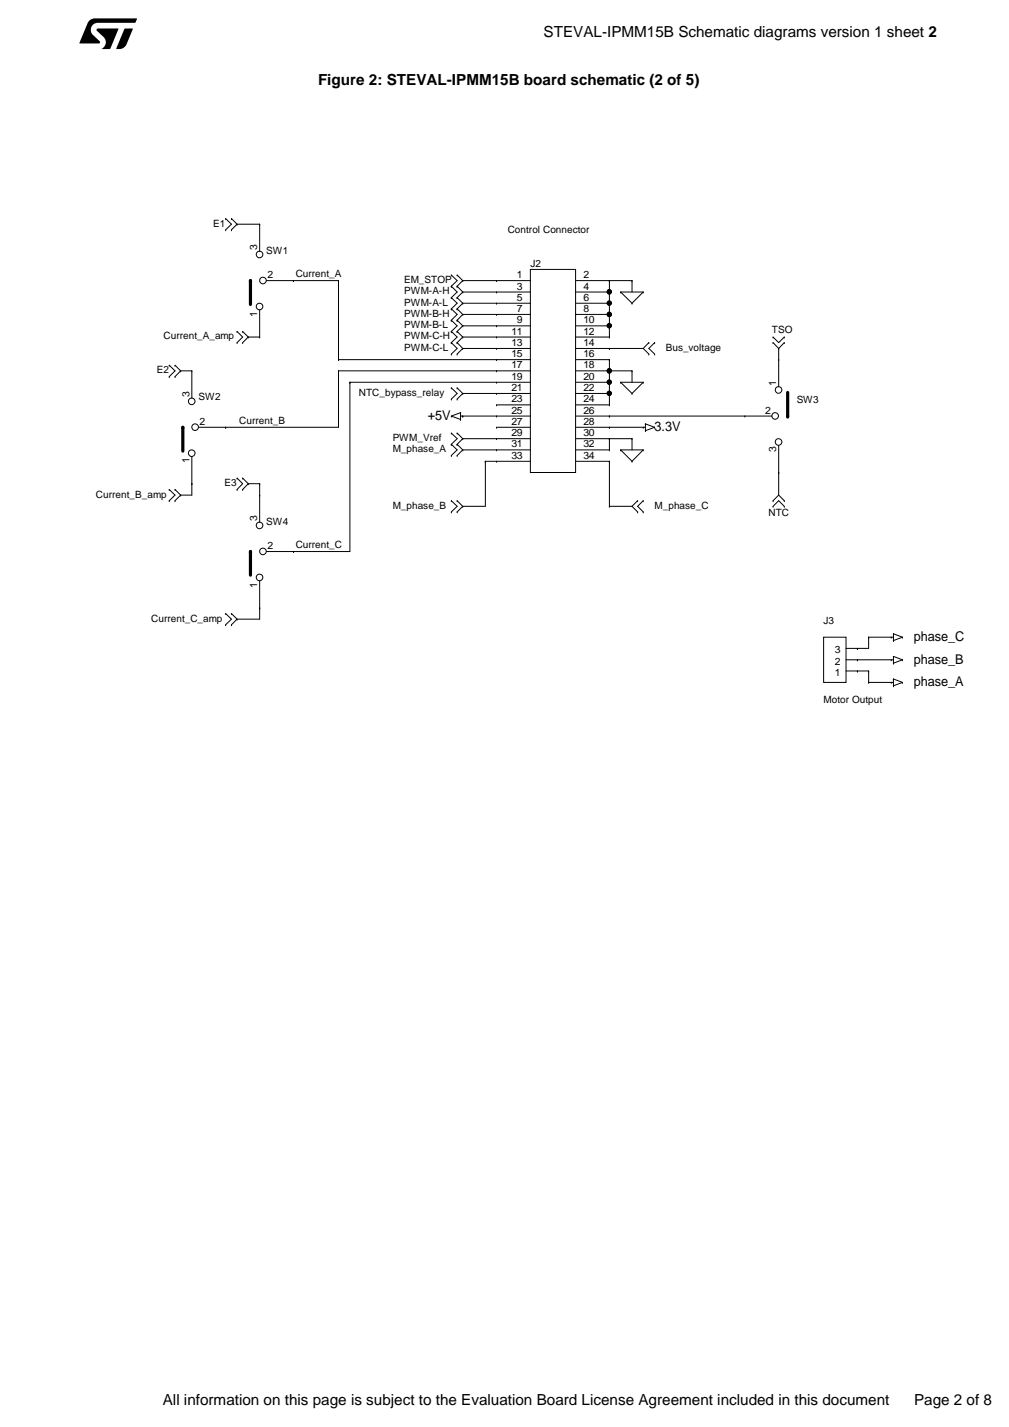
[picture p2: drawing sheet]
<svg xmlns="http://www.w3.org/2000/svg" width="210mm" height="297mm" viewBox="0 0 210 297" stroke-linecap="round" stroke-linejoin="round" font-family="sans-serif">
<g fill="#000">
<path d="M20.2 6h4.5l-1.8 4.2h-1.8a1.56 1.56 0 0 0 .5-2.5l-1.4-1.3zM25.9 6h1.8l-1.4 3.2a1.61 1.61 0 0 1-1.5 1l-.6-.1zM18.7 4.2l1-.4 8.8 .1-.4 .8h-7.7a1.46 1.46 0 0 0-1.4 .9 1.46 1.46 0 0 0 .3 1.6l1.4 1.4 .1 .4h-4.2l1.6-4.2z"/>
<circle cx="38.1" cy="88.9" r=".33"/>
</g>
<g fill="none" stroke="#000" stroke-width=".21">
<path d="M47 45.5l1.2 1.2-1.2 1.1M47 45.5h.1M47 47.8h.1M48.2 47.8h.1M48.2 45.5h.1M48.2 45.5l1.1 1.2-1.1 1.1M93.9 57.2h.1M93.9 59.6h.1M93.9 57.2l1.2 1.2-1.2 1.2M93.9 59.6l1.2 1.2-1.2 1.1M95.1 59.6h.1M95.1 57.2h.1"/>
<path d="M95.1 57.2l1.2 1.2-1.2 1.2M95.1 59.6l1.2 1.2-1.2 1.1M35.2 76h.1M35.2 78.4h.1M35.2 76l1.2 1.2-1.2 1.2M36.4 76l1.2 1.2-1.2 1.2M36.4 78.4h.1M36.4 76h.1M49.3 69h.1M49.3 71.3h.1M49.3 69l1.2 1.1-1.2 1.2M50.5 71.3h.1"/>
<path d="M50.5 69h.1M50.5 69l1.2 1.1-1.2 1.2M93.9 61.9h.1M93.9 64.3h.1M93.9 66.7h.1M93.9 69h.1M93.9 71.3h.1M93.9 73.7h.1M93.9 61.9l1.2 1.2-1.2 1.2M93.9 64.3l1.2 1.1-1.2 1.3M93.9 66.7l1.2 1.1-1.2 1.2M93.9 69l1.2 1.1-1.2 1.2"/>
<path d="M93.9 71.3l1.2 1.2-1.2 1.2M95.1 61.9h.1M95.1 64.3h.1M95.1 66.7h.1M95.1 69h.1M95.1 71.3h.1M95.1 73.7h.1M95.1 61.9l1.2 1.2-1.2 1.2M95.1 64.3l1.2 1.1-1.2 1.3M95.1 66.7l1.2 1.1-1.2 1.2M95.1 69l1.2 1.1-1.2 1.2M95.1 71.3l1.2 1.2-1.2 1.2"/>
<path d="M129.2 60.8h.1M129.2 79.6h.1M129.2 60.8h4.7M129.2 60.8l2.3 2.3M129.2 79.6h4.7M129.2 79.6l2.3 2.3M131.5 63.1h.1M133.9 60.8h.1M133.9 79.6h.1M133.9 60.8l-2.4 2.3M133.9 79.6l-2.4 2.3M135 71.3h.1"/>
<path d="M135 73.7h.1M135 71.3l-1.1 1.2 1.1 1.2M136.2 73.7h.1M136.2 71.3h.1M136.2 71.3l-1.2 1.2 1.2 1.2M160.9 71.3h.1M160.9 70.1h.1M160.9 71.3l1.2 1.2 1.1-1.2M160.9 70.1l1.2 1.2 1.1-1.2M163.2 71.3h.1M163.2 70.1h.1M49.3 99.5h.1"/>
<path d="M49.3 99.5l1.2 1.2-1.2 1.2M50.5 99.5h.1M50.5 99.5l1.2 1.2-1.2 1.2M93.9 86.6h.1M93.9 80.7h.1M93.9 83.1h.1M93.9 90.1h.1M93.9 92.5h.1M93.9 94.8h.1M93.9 86.6l2 .7M93.9 80.7l1.2 1.2-1.2 1.2M93.9 90.1l1.2 1.2-1.2 1.2"/>
<path d="M93.9 92.5l1.2 1.1-1.2 1.2M95.1 83.1h.1M95.1 80.7h.1M95.1 92.5h.1M95.1 90.1h.1M95.1 94.8h.1M95.1 80.7l1.2 1.2-1.2 1.2M95.1 90.1l1.2 1.2-1.2 1.2M95.1 92.5l1.2 1.1-1.2 1.2M95.9 87.3h.1M95.9 85.9h.1M95.9 85.9v1.4"/>
<path d="M95.9 86.6h.4M95.9 85.9l-2 .7M96.3 86.6h.1M129.2 93.6h.1M129.2 93.6h4.7M129.2 93.6l2.3 2.4M131.5 81.9h.1M131.5 96h.1M133.9 93.6h.1M133.9 88.9h.1M133.9 93.6l-2.4 2.4M133.9 88.9h.4"/>
<path d="M134.3 89.6h.1M134.3 88.2h.1M134.3 88.2v1.4M134.3 88.2l1.9 .7M136.2 88.9h.1M136.2 88.9l-1.9 .7M35.2 101.9h.1M35.2 104.2h.1M35.2 101.9l1.2 1.1-1.2 1.2M36.4 101.9l1.2 1.1-1.2 1.2M36.4 104.2h.1M36.4 101.9h.1"/>
<path d="M49.3 101.9h.1M50.5 101.9h.1M93.9 104.2h.1M93.9 106.5h.1M93.9 104.2l1.2 1.2-1.2 1.1M95.1 106.5h.1M95.1 104.2h.1M95.1 104.2l1.2 1.2-1.2 1.1M132.7 104.2h.1M132.7 106.5h.1M132.7 104.2l-1.2 1.2 1.2 1.1M133.9 104.2l-1.2 1.2 1.2 1.1"/>
<path d="M133.9 106.5h.1M133.9 104.2h.1M160.9 104.2h.1M160.9 105.4h.1M160.9 104.2l1.2-1.2 1.1 1.2M160.9 105.4l1.2-1.2 1.1 1.2M163.2 104.2h.1M163.2 105.4h.1M47 127.7l1.2 1.2-1.2 1.1M47 127.7h.1M47 130h.1M48.2 130h.1"/>
<path d="M48.2 127.7h.1M48.2 127.7l1.1 1.2-1.1 1.1M171.4 132.6h4.7v9.4h-4.7zM176.1 137.3h2.4M176.1 139.7h2.4M176.1 134.9h2.4M178.5 139.7h.1M178.5 137.3h.1M178.5 134.9h.1M185.5 137.3h.1M185.5 132.6h.1M185.5 137.3h.4"/>
<path d="M185.5 132.6h.4M185.9 138h.1M185.9 136.6h.1M185.9 133.3h.1M185.9 131.9h.1M185.9 131.9v1.4M185.9 136.6v1.4M185.9 136.6l1.9 .7M185.9 131.9l1.9 .7M187.8 137.3h.1M187.8 132.6h.1M187.8 137.3l-1.9 .7"/>
<path d="M187.8 132.6l-1.9 .7M185.5 142h.1M185.5 142h.4M185.9 142.7h.1M185.9 141.3h.1M185.9 141.3v1.4M185.9 141.3l1.9 .7M187.8 142h.1M187.8 142l-1.9 .7"/>
</g>
<path d="M38.1 88.9v5" fill="none" stroke="#000" stroke-width=".67"/>
<circle cx="39.9" cy="94.3" r=".69" fill="#fff"/>
<g fill="none" stroke="#000" stroke-width=".21">
<path d="M39.9 95.1v5.6M39.9 100.7h.1"/>
<circle cx="39.9" cy="94.3" r=".69"/>
</g>
<circle cx="40.6" cy="88.9" r=".69" fill="#fff"/>
<g fill="none" stroke="#000" stroke-width=".21">
<path d="M41.3 88.9h5.7M47 88.9h.1"/>
<circle cx="40.6" cy="88.9" r=".69"/>
</g>
<circle cx="39.9" cy="83.5" r=".69" fill="#fff"/>
<g fill="none" stroke="#000" stroke-width=".21">
<path d="M39.9 77.2h.1M39.9 77.2v5.6"/>
<circle cx="39.9" cy="83.5" r=".69"/>
</g>
<path d="M52.1 114.8v4.9" fill="none" stroke="#000" stroke-width=".67"/>
<circle cx="52.1" cy="114.8" r=".33" fill="#000"/>
<circle cx="54" cy="120.2" r=".69" fill="#fff"/>
<g fill="none" stroke="#000" stroke-width=".21">
<path d="M54 126.5h.1M54 120.9v5.6"/>
<circle cx="54" cy="120.2" r=".69"/>
</g>
<circle cx="54.7" cy="114.8" r=".69" fill="#fff"/>
<g fill="none" stroke="#000" stroke-width=".21">
<path d="M55.5 114.8h5.6M61.1 114.8h.1"/>
<circle cx="54.7" cy="114.8" r=".69"/>
</g>
<circle cx="54" cy="109.3" r=".69" fill="#fff"/>
<g fill="none" stroke="#000" stroke-width=".21">
<path d="M54 103h.1M54 103v5.7"/>
<circle cx="54" cy="109.3" r=".69"/>
</g>
<path d="M163.9 81.7v4.9" fill="none" stroke="#000" stroke-width=".67"/>
<circle cx="163.9" cy="86.6" r=".33" fill="#000"/>
<circle cx="162" cy="81.2" r=".69" fill="#fff"/>
<g fill="none" stroke="#000" stroke-width=".21">
<path d="M162.1 74.9h.1M162.1 74.9v5.6"/>
<circle cx="162" cy="81.2" r=".69"/>
</g>
<circle cx="161.3" cy="86.6" r=".69" fill="#fff"/>
<g fill="none" stroke="#000" stroke-width=".21">
<path d="M155 86.6h.1M155 86.6h5.6"/>
<circle cx="161.3" cy="86.6" r=".69"/>
</g>
<circle cx="162" cy="92" r=".69" fill="#fff"/>
<g fill="none" stroke="#000" stroke-width=".21">
<path d="M103.3 58.4h.1M103.3 58.4h7.1M110.4 56.1h9.4v42.2h-9.4zM119.8 58.4h7M126.8 58.4h.1M103.3 60.8h.1M103.3 63.1h.1M103.3 65.4h.1M103.3 67.8h.1M103.3 70.1h.1M103.3 72.5h.1M103.3 74.9h.1"/>
<path d="M103.3 77.2h.1M103.3 79.6h.1M103.3 60.8h7.1M103.3 63.1h7.1M103.3 65.4h7.1M103.3 67.8h7.1M103.3 70.1h7.1M103.3 72.5h7.1M103.3 74.9h7.1M103.3 77.2h7.1M103.3 79.6h7.1M119.8 60.8h7"/>
<path d="M119.8 63.1h7M119.8 65.4h7M119.8 67.8h7M119.8 70.1h7M119.8 72.5h7M119.8 74.9h7M119.8 77.2h7M119.8 79.6h7M126.8 60.8h.1M126.8 63.1h.1M126.8 65.4h.1M126.8 67.8h.1"/>
<path d="M126.8 70.1h.1M126.8 72.5h.1M126.8 74.9h.1M126.8 77.2h.1M126.8 79.6h.1M103.3 81.9h.1M103.3 84.3h.1M103.3 86.6h.1M103.3 88.9h.1M103.3 91.3h.1M103.3 93.6h.1M103.3 96h.1"/>
<path d="M103.3 81.9h7.1M103.3 84.3h7.1M103.3 86.6h7.1M103.3 88.9h7.1M103.3 91.3h7.1M103.3 93.6h7.1M103.3 96h7.1M119.8 81.9h7M119.8 84.3h7M119.8 86.6h7M119.8 88.9h7M119.8 91.3h7"/>
<path d="M119.8 93.6h7M119.8 96h7M126.8 86.6h.1M126.8 88.9h.1M126.8 91.3h.1M126.8 93.6h.1M126.8 96h.1M126.8 81.9h.1M126.8 84.3h.1M162.1 98.3h.1M162.1 92.7v5.6"/>
<circle cx="162" cy="92" r=".69"/>
</g>
<path d="M52.1 58.4v5" fill="none" stroke="#000" stroke-width=".67"/>
<circle cx="52.1" cy="58.4" r=".33" fill="#000"/>
<circle cx="54" cy="63.8" r=".69" fill="#fff"/>
<g fill="none" stroke="#000" stroke-width=".21">
<path d="M54 70.1h.1M54 64.5v5.6"/>
<circle cx="54" cy="63.8" r=".69"/>
</g>
<circle cx="54.7" cy="58.4" r=".69" fill="#fff"/>
<g fill="none" stroke="#000" stroke-width=".21">
<path d="M55.5 58.4h5.6M61.1 58.4h.1"/>
<circle cx="54.7" cy="58.4" r=".69"/>
</g>
<circle cx="54" cy="53" r=".69" fill="#fff"/>
<g fill="none" stroke="#000" stroke-width=".21">
<path d="M49.3 46.7h.1M49.3 46.7h4.7M54 46.7h.1M54 46.7v5.6M61.1 58.4h.1M61.1 58.4h9.3M70.4 58.4h.1M70.4 58.4v16.5M96.3 58.4h.1M96.3 58.4h7M126.8 58.4h.1M126.8 58.4h4.7"/>
<path d="M126.8 58.4v11.7M131.5 58.4h.1M131.5 58.4v2.4M37.6 77.2h.1M37.6 77.2h2.3M51.7 70.1h.1M51.7 70.1h2.3M70.4 74.9h.1M70.4 77.2h.1M70.4 77.2v11.7h-23.4M70.4 77.2h32.9M70.4 74.9h32.9"/>
<path d="M72.8 79.6h.1M72.8 79.6v35.2h-11.7M72.8 79.6h30.5M96.3 60.8h.1M96.3 63.1h.1M96.3 65.4h.1M96.3 67.8h.1M96.3 70.1h.1M96.3 72.5h.1M96.3 60.8h7M96.3 63.1h7M96.3 65.4h7"/>
<path d="M96.3 67.8h7M96.3 70.1h7M96.3 72.5h7M126.8 77.2h.1M126.8 60.8h.1M126.8 65.4h.1M126.8 63.1h.1M126.8 72.5h.1M126.8 74.9h.1M126.8 67.8h.1M126.8 79.6h.1M126.8 77.2h4.7"/>
<path d="M126.8 72.5h7.1M126.8 74.9v9.4M131.5 77.2h.1M131.5 77.2v2.4M162.1 72.5h.1M162.1 72.5v2.4M47 88.9h.1M96.3 81.9h.1M96.3 91.3h.1M96.3 93.6h.1M96.3 86.6h.1M96.3 91.3h7"/>
<path d="M96.3 81.9h7M96.3 93.6h7M96.3 86.6h7M101 96h.1M101 96v9.4h-4.7M101 96h2.3M126.8 91.3h.1M126.8 81.9h.1M126.8 96h.1M126.8 88.9h.1M126.8 86.6h.1M126.8 91.3h4.7"/>
<path d="M126.8 91.3v2.3M126.8 96v9.4M126.8 88.9h7.1M126.8 86.6h28.2M131.5 91.3h.1M131.5 91.3v2.3M162.1 98.3h.1M162.1 98.3v4.7M37.6 103h.1M39.9 100.7h.1M39.9 100.7v2.3h-2.3M51.7 100.7h.1"/>
<path d="M51.7 100.7h2.3M54 100.7h.1M54 100.7v2.3M61.1 114.8h.1M96.3 105.4h.1M126.8 105.4h.1M126.8 105.4h4.7M49.3 128.9h.1M54 126.5h.1M54 126.5v2.4h-4.7M178.5 134.9h.1M178.5 137.3h.1"/>
<path d="M178.5 139.7h.1M178.5 137.3h7M178.5 139.7h2.3M180.8 132.6h.1M180.8 139.7h.1M180.8 132.6v2.3h-2.3M180.8 139.7v2.3M180.8 132.6h4.7M180.8 142h.1M180.8 142h4.7"/>
<circle cx="54" cy="53" r=".69"/>
<circle cx="126.8" cy="77.2" r=".46"/>
<circle cx="126.8" cy="60.7" r=".46"/>
<circle cx="126.8" cy="65.4" r=".46"/>
<circle cx="126.8" cy="63.1" r=".44"/>
<circle cx="126.8" cy="67.8" r=".44"/>
<circle cx="126.8" cy="79.5" r=".44"/>
<circle cx="126.8" cy="81.9" r=".44"/>
</g>
<g fill="#000">
<circle cx="126.8" cy="77.2" r=".46"/>
<circle cx="126.8" cy="60.7" r=".46"/>
<circle cx="126.8" cy="65.4" r=".46"/>
<circle cx="126.8" cy="63.1" r=".44"/>
<circle cx="126.8" cy="67.8" r=".44"/>
<circle cx="126.8" cy="79.5" r=".44"/>
<circle cx="126.8" cy="81.9" r=".44"/>
</g>
<g font-size="3.2">
<text x="113.1" y="7.7">STEVAL-IPMM15B Schematic diagrams version 1 sheet 2</text>
<text x="66.2" y="17.7">Figure 2: STEVAL-IPMM15B board schematic (2 of 5)</text>
<text x="33.9" y="292.4">All information on this page is subject to the Evaluation Board License Agreement included in this document</text>
<text x="190.2" y="292.4">Page 2 of 8</text>
</g>
<g font-size="2.8">
<text x="89" y="87.5">+5V</text>
<text x="136.2" y="89.8">3.3V</text>
<text x="190.2" y="133.5">phase_C</text>
<text x="190.2" y="142.9">phase_A</text>
<text x="190.2" y="138.2">phase_B</text>
</g>
<g font-size="2.1">
<text x="44.4" y="47.2">E1</text>
<text x="53.5" y="52.1" transform="rotate(-90 53.5 52.1)">3</text>
<text x="55.4" y="52.8">SW1</text>
<text x="105.7" y="48.6">Control Connector</text>
<text x="55.7" y="57.9">2</text>
<text x="61.5" y="57.7">Current_A</text>
<text x="84.1" y="58.9">EM_STOP</text>
<text x="107.6" y="57.9">1</text>
<text x="110.4" y="55.6">J2</text>
<text x="121.4" y="57.9">2</text>
<text x="53.5" y="65.9" transform="rotate(-90 53.5 65.9)">1</text>
<text x="84.1" y="61.3">PWM-A-H</text>
<text x="84.1" y="63.6">PWM-A-L</text>
<text x="84.1" y="66">PWM-B-H</text>
<text x="107.6" y="60.3">3</text>
<text x="107.6" y="62.6">5</text>
<text x="107.6" y="64.9">7</text>
<text x="121.4" y="60.3">4</text>
<text x="121.4" y="62.6">6</text>
<text x="121.4" y="64.9">8</text>
<text x="34.1" y="70.6">Current_A_amp</text>
<text x="84.1" y="68.3">PWM-B-L</text>
<text x="84.1" y="70.6">PWM-C-H</text>
<text x="106.4" y="69.6">11</text>
<text x="107.6" y="67.3">9</text>
<text x="121.4" y="67.3">10</text>
<text x="121.4" y="69.6">12</text>
<text x="160.6" y="69.3">TSO</text>
<text x="32.6" y="77.7">E2</text>
<text x="84.1" y="73">PWM-C-L</text>
<text x="106.4" y="72">13</text>
<text x="106.4" y="74.4">15</text>
<text x="106.4" y="76.7">17</text>
<text x="121.4" y="72">14</text>
<text x="121.4" y="74.4">16</text>
<text x="121.4" y="76.7">18</text>
<text x="138.6" y="73">Bus_voltage</text>
<text x="39.4" y="82.6" transform="rotate(-90 39.4 82.6)">3</text>
<text x="41.3" y="83.3">SW2</text>
<text x="74.7" y="82.4">NTC_bypass_relay</text>
<text x="106.4" y="79.1">19</text>
<text x="106.4" y="81.4">21</text>
<text x="106.4" y="83.8">23</text>
<text x="121.4" y="79.1">20</text>
<text x="121.4" y="81.4">22</text>
<text x="121.4" y="83.8">24</text>
<text x="161.6" y="80.3" transform="rotate(-90 161.6 80.3)">1</text>
<text x="165.8" y="83.8">SW3</text>
<text x="41.5" y="88.4">2</text>
<text x="49.8" y="88.3">Current_B</text>
<text x="106.4" y="86.1">25</text>
<text x="106.4" y="88.4">27</text>
<text x="121.4" y="86.1">26</text>
<text x="121.4" y="88.4">28</text>
<text x="159.3" y="86.1">2</text>
<text x="81.7" y="91.8">PWM_Vref</text>
<text x="81.7" y="94.1">M_phase_A</text>
<text x="106.4" y="90.8">29</text>
<text x="106.4" y="93.1">31</text>
<text x="106.4" y="95.5">33</text>
<text x="121.4" y="90.8">30</text>
<text x="121.4" y="93.1">32</text>
<text x="121.4" y="95.5">34</text>
<text x="161.6" y="94.1" transform="rotate(-90 161.6 94.1)">3</text>
<text x="39.4" y="96.5" transform="rotate(-90 39.4 96.5)">1</text>
<text x="46.8" y="101.2">E3</text>
<text x="20" y="103.5">Current_B_amp</text>
<text x="81.7" y="105.9">M_phase_B</text>
<text x="136.2" y="105.9">M_phase_C</text>
<text x="159.9" y="107.3">NTC</text>
<text x="53.5" y="108.5" transform="rotate(-90 53.5 108.5)">3</text>
<text x="55.4" y="109.2">SW4</text>
<text x="55.7" y="114.3">2</text>
<text x="61.5" y="114.1">Current_C</text>
<text x="53.5" y="122.3" transform="rotate(-90 53.5 122.3)">1</text>
<text x="31.5" y="129.4">Current_C_amp</text>
<text x="171.4" y="129.8">J3</text>
<text x="173.7" y="135.9">3</text>
<text x="173.7" y="140.7">1</text>
<text x="173.7" y="138.3">2</text>
<text x="171.4" y="146.3">Motor Output</text>
</g>
</svg>
